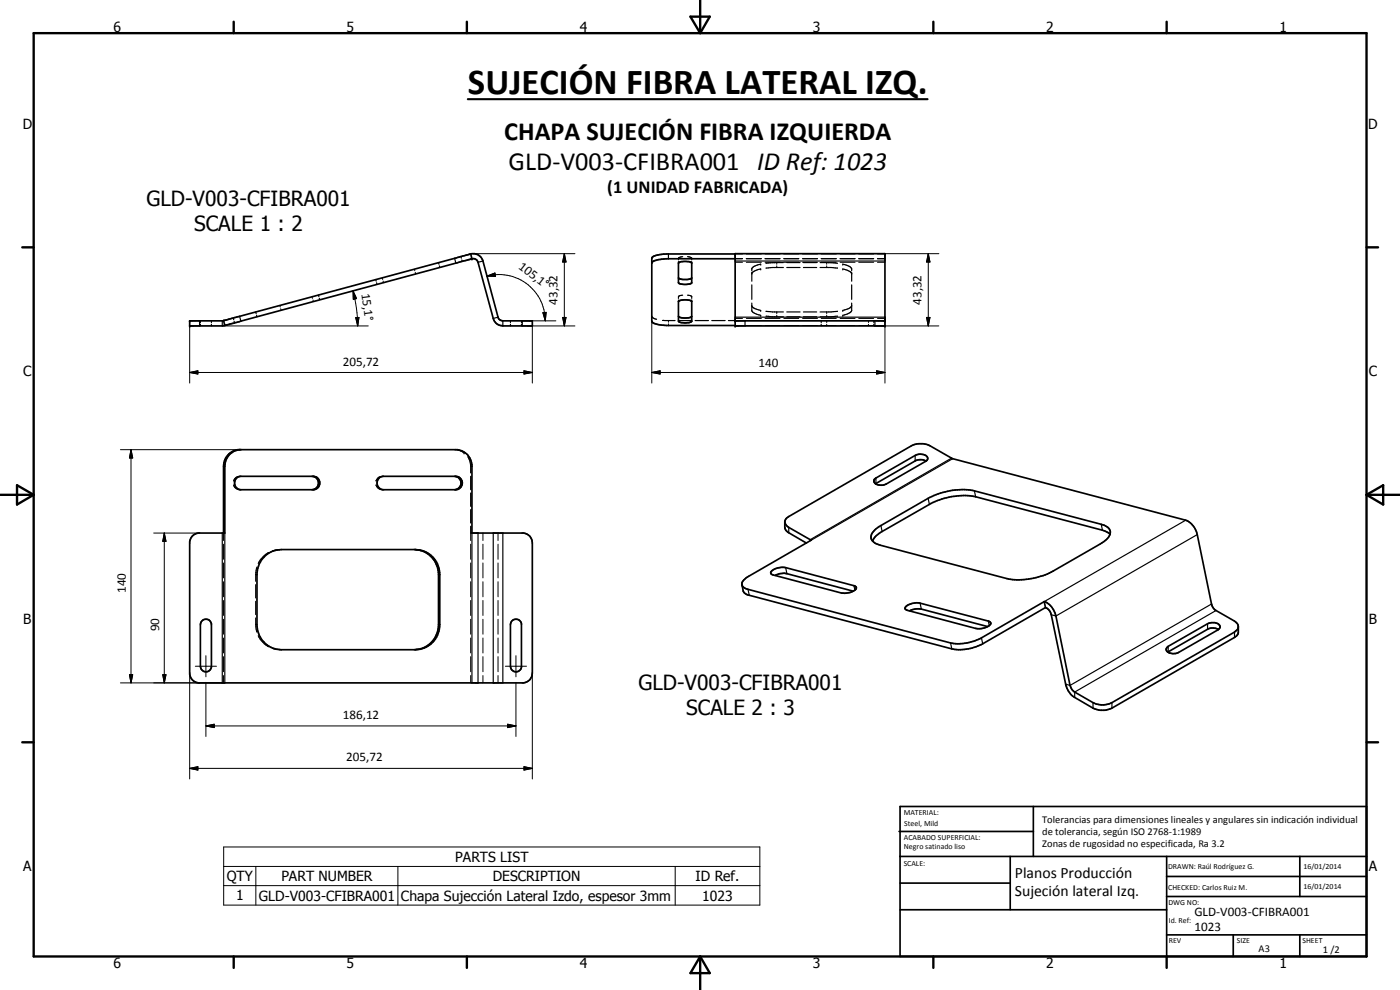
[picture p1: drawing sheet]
<svg xmlns="http://www.w3.org/2000/svg" width="420mm" height="297mm" viewBox="0 0 420 297" stroke-linecap="round" stroke-linejoin="round" font-family="sans-serif">
<g fill="none" stroke="#000" stroke-width=".51">
<path d="M141.3 76.2a3 3 0 0 1 3.6 2.1l4.8 17.4 1.2 .6h8.9v1.5h-8.9a3 3 0 0 1-2.9-2.3l-4.5-16.8a1.51 1.51 0 0 0-1.9-1.1M141.3 76.2l.3 1.4M141.3 76.2l-74.2 20M141.6 77.6l-74.1 20.1M203.7 78.9a4.6 4.6 0 0 1 3.9 0v6a4.2 4.2 0 0 1-4-.1zM220.6 76.1h45v21.7h-45zM220.6 76.2l-22 .1a3.9 3.9 0 0 0-2.9 1.1l-.1 19a1.74 1.74 0 0 0 1.7 .9l2.8 .4h20.5M220.6 77.6h-20.5l-2.4 .3a2.35 2.35 0 0 0-2.1 1.1M67.1 96.2l-10.2 .1v1.5l10.6-.1M67.1 96.2l.4 1.5M203.6 94.9l.5 .3 .8 .2a3.7 3.7 0 0 0 2.7-.4M203.6 83.4l.1 .2 1.2 .3 1.7-.1 1-.4"/>
<path d="M203.6 84.8l.1 .1M203.7 90.3a4.6 4.6 0 0 1 3.9 .1v6a4.3 4.3 0 0 1-4 0zM220.6 96.3h45M71.8 134.9a5 5 0 0 0-4.3 5v20h-8a2.97 2.97 0 0 0-2.6 2.6v39.8a2.97 2.97 0 0 0 2.6 2.6h97.7a2.93 2.93 0 0 0 2.6-3v-39a2.93 2.93 0 0 0-2.6-3h-15.6v-20.5a5 5 0 0 0-4.3-4.5h-65.9a5.1 5.1 0 0 0-4.3 5v20M277.9 138.3a3.3 3.3 0 0 0-3.3 0l-11.8 6.9M70.8 143.6l.5-.4 1-.3h21.8a2.01 2.01 0 0 1 1.9 2 2.01 2.01 0 0 1-1.9 2h-21.8a2.06 2.06 0 0 1-1.5-3.3zM93.6 142.9a2.01 2.01 0 0 1 2 2 2.01 2.01 0 0 1-2 2M113.8 143.4l1.3-.5h21.7a2.01 2.01 0 0 1 2 2 2.01 2.01 0 0 1-2 2h-21.7a2.05 2.05 0 0 1-1.8-1.3 2.05 2.05 0 0 1 .5-2.2zM136.4 142.9a2.01 2.01 0 0 1 2 2 2.01 2.01 0 0 1-2 2M235.5 156.7l.4 .8 .8 .7 6.8 3.9-18.8 10.8a2.58 2.58 0 0 0-1.9 2.9l.6 .6 1.1 .4 60.8 16.1a14.2 14.2 0 0 0 9.2-1.5l18.9-10.9M262.5 143.8l12.1-7.1a2.71 2.71 0 0 1 3.8 .8l-.1 .4-.5 .5-11.8 6.8a2.71 2.71 0 0 1-3.8-.8zM262.6 159l1.3-1 14.6-8.5a21.1 21.1 0 0 1 13.9-2.2l38.1 10a2.65 2.65 0 0 1 2.7 3 5.7 5.7 0 0 1-3 2.9l-14.1 8.1a21.6 21.6 0 0 1-13.9 2.3l-38.1-10a2.88 2.88 0 0 1-2.7-2.6l.2-.7z"/>
<path d="M124.4 164.9a7.4 7.4 0 0 1 7.6 7.5v15a7.4 7.4 0 0 1-7.6 7.5M124.7 164.9h-40.3a7.5 7.5 0 0 0-7.3 7.5v15a7.5 7.5 0 0 0 7.3 7.5h41M125 165a7.4 7.4 0 0 1 6.6 7.4v15a7.6 7.6 0 0 1-6 7.4M222.7 175.5l.3 1.7a2.13 2.13 0 0 0 1.9 1.4l60.8 16.1a14.3 14.3 0 0 0 9.2-1.5l18.9-10.9M231.4 171.5a5 5 0 0 1 4.4-1.2l20.5 5.4 .7 .5a2.57 2.57 0 0 1-2.8 1.7h-1.7l-20.5-5.4-.7-.5zM232.6 172.6a5.6 5.6 0 0 1 3.6-.5l19.9 5.3M242 162.9l-5.6-3.2-.6-.7-.3-.8v-1.7l.6-1.1 37.4-21.6a6.4 6.4 0 0 1 4.9-.4l7.3 4.2 70.1 18.5a5.9 5.9 0 0 1 3.5 4.3l4.5 21.4 .9 1.2 5.8 3.4 .8 .7 .3 .8-.1 2.3-1 1.1-36.8 21.2a6.3 6.3 0 0 1-4.5 .4l-1.2-.4-5.5-3.2a6.4 6.4 0 0 1-2.7-4l-4.3-20.9a2.98 2.98 0 0 0-1.7-2.1M333.2 160.3l-.6-.5-1.7-.7-38.1-10a20.8 20.8 0 0 0-13.9 2.2l-14.2 8.2a5.9 5.9 0 0 0-2.8 2.8M60.6 186.3a1.66 1.66 0 0 1 2.8 .8v13.1a1.67 1.67 0 0 1-1.7 1.3 1.67 1.67 0 0 1-1.6-1.6v-12.5zM153.6 186.3a1.69 1.69 0 0 1 2.9 .8v13.1a1.67 1.67 0 0 1-1.8 1.3 1.67 1.67 0 0 1-1.5-1.6v-12.5zM271.9 182a5.3 5.3 0 0 1 4.2-1l20.8 5.4a.75 .75 0 0 1 .4 .8 .75 .75 0 0 1-.6 .7 5.7 5.7 0 0 1-3.9 .7l-20.4-5.5a.65 .65 0 0 1-.7-.3 .65 .65 0 0 1 .2-.8zM272.9 183.3a5.5 5.5 0 0 1 3.6-.5l19.9 5.2"/>
<path d="M313.4 180.5a5.8 5.8 0 0 1 3.5 4.3l4.4 21.4 1 1.3 5.7 3.3a6.2 6.2 0 0 0 5.7 0l36.8-21.1 .8-.7 .3-.9M313.4 180.5l.4 1.8M350.4 194.1l12-6.9a2.67 2.67 0 0 1 3.8 .8l-.1 .4-.6 .6-11.8 6.7a2.81 2.81 0 0 1-3.7-.8zM365.7 188.9a3.5 3.5 0 0 0-3.3-.1l-11.9 6.9M269.8 249.5h40.3M270.1 242h140v45h-140zM270.1 257h140M303.2 257v16M310.1 242v15M350.1 257v30M390.1 257v12M270.1 265h33.1"/>
<path d="M270.1 273h80M350.1 269h60M350.1 263h60M350.1 280.5h60M370.1 280.5v6.5M390.1 280.5v6.5"/>
</g>
<g fill="none" stroke="#000" stroke-width=".35">
<path d="M131.6 78.8l.1 .5M131.9 79.8l.1 .5M136.4 77.5l.4 1.5M138.3 77l.2 .5M138.6 78l.2 .4M144.9 78.3l-1.4 .4M200.6 76.2v1.4M203.6 78.5v.5M204.9 77a.96 .96 0 0 0-1.3 1M206.3 77l1.3 .4v.6M207.6 78.5v.5M220.6 77.6h2.2"/>
<path d="M220.6 78.3h45M224 77.6h4.5M228.3 79.2a4.1 4.1 0 0 0-2.7 1.4v.6M229.6 77.6h4.5M235.1 78.8l-5.2 .2M235.2 77.6h4.5M236.1 78.8h4M240.9 77.6h4.5M241.1 78.8h4M246.1 78.8l5.2 .2M246.5 77.6h4.5M252.1 77.6h4.5"/>
<path d="M252.9 79.2l2 .7a1.24 1.24 0 0 1 .7 1.3M257.7 77.6h4.5M263.3 77.6h2.3M59.9 96.3v1.5M60.1 96.3v.5M60.1 97.3v.5M63.4 96.3v.5M63.4 97.3v.5M66.7 96.3v1.5M70 95.4l.1 .5M70.3 96.4l.1 .5M71.9 94.9l.4 1.5"/>
<path d="M76.7 93.6l.2 .5M77 94.6l.1 .4M95.6 88.5l.1 .5M95.8 89.5l.2 .5M112.8 83.9l.1 .5M113 84.8l.1 .5M149.5 95.2l-1.5 .3M150.9 96.3v1.5M153.2 96.3v.5M153.2 97.3v.5M156.5 96.3v.5M156.5 97.3v.5"/>
<path d="M156.7 96.3v1.5M195.6 94.9l.4 .5 1.1 .4M198.8 96.1l3.8 .1M203.6 90v.5M203.6 96.2h4M204.9 88.6a.93 .93 0 0 0-1.3 .9M206.3 88.6l1.3 .3v.6M207.6 90v.5M208.6 96.2h4M213.6 96.2h4M218.6 96.2h2M220.6 95.2h45"/>
<path d="M223.6 96.3v1.5M225.6 81.7v2.7M225.6 85.5v4.3M225.6 90.9v2.4a4.1 4.1 0 0 0 2.7 1.3M225.6 91.8l1 .8 1.7 .5M228.3 80.7a4.1 4.1 0 0 0-2.7 1.3M229.9 94.9l5.2 .1M229.9 93.4l5.2 .2M235.1 80.3l-5.2 .1M236.1 95h4M236.1 80.3h4M236.1 93.6h4"/>
<path d="M241.1 95h4M241.1 80.3h4M241.1 93.6h4M246.1 80.3l5.2 .1M246.5 96.3v.5M246.5 97.3v.5M251.3 94.9l-5.2 .1M251.3 93.4l-5.2 .2M252.9 80.7l1 .2a2.35 2.35 0 0 1 1.7 1.1M255.6 81.7v2.7M255.6 85.5v4.3M255.6 90.9v2.4a3 3 0 0 1-2.7 1.3"/>
<path d="M255.6 91.8l-1 .8-1.7 .5M262.2 96.3v.5M262.2 97.3v.5M262.6 96.3v1.5M67.1 139.9h.4M136.4 134.9l1.5 .3 1.4 .7M140.4 137l.7 1.9 .2 3M274.6 136.7v1.6M285.6 137.5l-42.4 24.4v.4M285.9 137.6l-42.4 24.5M66.7 159.9v45M67.5 159.9v45"/>
<path d="M70.1 145.5a1.97 1.97 0 0 0 1.9 1.4M72 142.9a1.85 1.85 0 0 0-1.9 1.4M72.2 142.9h.1M72.2 146.9h.1M112.8 145.6a2.1 2.1 0 0 0 2 1.3M112.8 145.5v.1M114.8 142.9a1.93 1.93 0 0 0-2 1.4M115 142.9h.1M115 146.9h.1M141.3 157.9l.1 2M141.3 142.9v4M141.3 147.9v4"/>
<path d="M141.3 152.9v4M141.5 159.9l.1 45M143.5 159.9v45M148 159.9v45M150.9 159.9v45M236.7 158.2v1.7M262.9 143.4v1.7M264.4 157.7l.3 1.8M278.5 149.5l.4 1.8M292.4 147.3l.4 1.8M330.5 157.3l.4 1.8M355.8 156.1l-42.4 24.4"/>
<path d="M76.7 175.4v4M77.1 170.1l-.3 1.6-.1 2.7M80.7 165.8a7.8 7.8 0 0 0-3.2 3.3M84.1 164.9l-2.4 .4M84.2 164.9h.2M131.6 172.4h.4M224.5 176.8l.4 1.8M235.8 170.3l.4 1.8M256.3 175.7l.3 1.4M359.3 160.4l-42.4 24.4-1.4-.4M76.7 180.4v4M76.7 185.4l.1 2.7 .3 1.6"/>
<path d="M77.5 190.8a7.8 7.8 0 0 0 3.2 3.3M81.7 194.5l2.4 .4M84.2 194.9h.2M131.6 187.4h.4M276.1 181l.4 1.8M285.3 192.9l.4 1.8M294.5 191.4l.4 1.8M296.6 186.4l.3 1.3M350.6 193.9v1.7M362.4 187.2v1.6M363.6 181.2l-42.5 24.5-1.3-.4M364.9 183.2l-42.4 24.4v1.7"/>
<path d="M370.5 189.7v1.6M328 210.8v1.7M333.7 210.8v1.7"/>
</g>
<g fill="none" stroke="#000" stroke-width=".3">
<path d="M142 76.1h30.5M169.4 76.1l.5 2.5h-1zM169.4 76.1v21.7M220.6 77.6h2.2M220.6 78.7h2.2M220.6 76.2h2.2M224 77.6h4.5M224 78.7h4.5M224 76.2h4.5M229.6 77.6h4.5M229.6 78.7h4.5M229.6 76.2h4.5"/>
<path d="M233.1 78.8v.5M233.1 79.8v.5M235.2 77.6h4.5M235.2 78.7h4.5M235.2 76.2h4.5M240.9 77.6h4.5M240.9 78.7h4.5M240.9 76.2h4.5M246.5 77.6h4.5M246.5 78.7h4.5M246.5 76.2h4.5M248.1 78.8v.5"/>
<path d="M248.1 79.8v.5M252.1 77.6h4.5M252.1 78.7h4.5M252.1 76.2h4.5M257.7 77.6h4.5M257.7 78.7h4.5M257.7 76.2h4.5M263.3 77.6h2.3M263.3 78.7h2.3M263.3 76.2h2.3M265.6 76.1h16.2M278.6 76.1l.5 2.5h-1z"/>
<path d="M278.6 76.1v21.7M56.9 97.8v17.1M66.7 97.8h43.8M84 91.7l.1 .4M84.2 92.6l.2 .5M93.6 89l.2 .5M93.9 90l.2 .5M105.9 87.3l1.1 2.3-1 .2zM105.9 87.3l1.1 5.2 .3 5.3M106.8 95.3l.9-.1-.4 2.6zM114.7 83.4l.1 .5M115 84.3l.1 .5"/>
<path d="M124.4 80.8l.1 .4M124.6 81.7l.1 .5M146.1 82.8l2.4-.9 .2 1zM146.1 82.8a14 14 0 0 1 12.5 2.7 13.8 13.8 0 0 1 5 10.8M156.7 96.3h10.1M162.9 93.8l1-.1-.3 2.6zM168.9 95.2h1l-.5 2.6zM172.5 97.8h-12.7v17.1M195.6 96.4v18.5M200.6 96.2v.5M200.6 97.2v.5M220.6 97.7h2.2"/>
<path d="M220.6 95.5h2.2M220.6 96.2h2.2M224 97.7h4.5M224 95.5h4.5M224 96.2h4.5M229.6 97.7h4.5M229.6 95.5h4.5M229.6 96.2h4.5M233.1 93.6v.5M233.1 94.6v.4M235.2 97.7h4.5M235.2 95.5h4.5"/>
<path d="M235.2 96.2h4.5M240.9 97.7h4.5M240.9 95.5h4.5M240.9 96.2h4.5M246.5 97.7h4.5M246.5 95.5h4.5M246.5 96.2h4.5M248.1 93.6v.5M248.1 94.6v.4M248.1 96.3v.5M248.1 97.3v.5M252.1 97.7h4.5"/>
<path d="M252.1 95.5h4.5M252.1 96.2h4.5M257.7 97.7h4.5M257.7 95.5h4.5M257.7 96.2h4.5M260.6 96.3v.5M260.6 97.3v.5M262.6 97.8h19.2M263.3 97.7h2.3M263.3 95.5h2.3M263.3 96.2h2.3M265.6 95.2v19.7"/>
<path d="M278.1 95.2h1l-.5 2.6zM56.9 111.8l2.5-.5v.9zM56.9 111.8h102.9M157.3 111.3l2.5 .5-2.5 .4zM195.6 111.8l2.5-.5v.9zM195.6 111.8h70M263.1 111.3l2.5 .5-2.5 .4zM36.1 134.9h36.2M39.3 134.9l.5 2.5h-.9zM39.3 134.9v70M141.3 139.9h.1M141.5 139.9h.1"/>
<path d="M46.1 159.9h13.8M49.3 159.9l.5 2.5h-1zM49.3 159.9v45M67.1 159.9v2.3M141.3 159.9v2.3M144.9 159.9v2.3M149.5 159.9v2.3M67.1 163.3v4.5M67.1 168.9v4.5M67.1 174.5v4.6M76.7 172.4h.2M77 172.4h.1"/>
<path d="M141.3 163.3v4.5M141.3 168.9v4.5M141.3 174.5v4.6M144.9 163.3v4.5M144.9 168.9v4.5M144.9 174.5v4.6M149.5 163.3v4.5M149.5 168.9v4.5M149.5 174.5v4.6M58.6 199.9h6.4M61.8 196.7v6.4M67.1 180.2v4.5"/>
<path d="M67.1 185.8v4.5M67.1 191.4v4.5M67.1 197v4.5M76.7 187.4h.2M77 187.4h.1M141.3 180.2v4.5M141.3 185.8v4.5M141.3 191.4v4.5M141.3 197v4.5M144.9 180.2v4.5M144.9 185.8v4.5M144.9 191.4v4.5"/>
<path d="M144.9 197v4.5M149.5 180.2v4.5M149.5 185.8v4.5M149.5 191.4v4.5M149.5 197v4.5M151.7 199.9h6.3M154.8 196.7v6.4M36.1 204.9h31.4M38.9 202.4h.9l-.5 2.5zM48.8 202.4h1l-.5 2.5zM56.9 201.9v31.8M61.8 217.8l2.5-.5v1z"/>
<path d="M61.8 204.7v16.3M61.8 217.8h93M67.1 202.7v2.2M141.3 202.7v2.2M144.9 202.7v2.2M149.5 202.7v2.2M152.3 217.3l2.5 .5-2.5 .5zM154.8 204.7v16.3M159.8 201.9v31.8M56.9 230.5l2.5-.5v1.1zM56.9 230.5h102.9M157.3 230l2.5 .5-2.5 .6z"/>
<path d="M67.1 254.1h160.9v17.5h-160.9zM67.1 260h160.9M76.8 260v11.6M119.4 260v11.6M202.6 260v11.6M67.1 265.7h160.9"/>
</g>
<g fill="#000">
<circle cx="141.6" cy="77.6" r=".25"/>
<circle cx="220.6" cy="76.1" r=".25"/>
<circle cx="228.3" cy="79.2" r=".18"/>
<circle cx="252.9" cy="79.2" r=".18"/>
<circle cx="265.6" cy="76.1" r=".25"/>
<circle cx="56.9" cy="96.3" r=".25"/>
<circle cx="56.9" cy="97.8" r=".25"/>
<circle cx="220.6" cy="97.8" r=".25"/>
<circle cx="220.6" cy="96.3" r=".25"/>
<circle cx="228.3" cy="94.6" r=".18"/>
<circle cx="228.3" cy="80.7" r=".18"/>
<circle cx="228.3" cy="93.1" r=".18"/>
<circle cx="252.9" cy="80.7" r=".18"/>
<circle cx="252.9" cy="94.6" r=".18"/>
<circle cx="252.9" cy="93.1" r=".18"/>
<circle cx="265.6" cy="96.3" r=".25"/>
<circle cx="265.6" cy="97.8" r=".25"/>
<circle cx="139.3" cy="135.9" r=".18"/>
</g>
<g fill="none" stroke="#000" stroke-width=".71">
<path d="M10.1 9.9h400v277.1h-400zM70.1 6.5v3.4M140.1 6.5v3.4M207.2 5h5.8l-2.9 4.9zM210.1 0v9.9M280.1 6.5v3.4M350.1 6.5v3.4M6.7 74.2h3.4M410.1 74.2h3.5M.1 148.5h10M5.1 145.6l5 2.9-5 2.9zM410.1 148.5h10"/>
<path d="M410.1 148.5l5-2.9v5.8zM6.7 222.7h3.4M410.1 222.7h3.5M70.1 287v3.4M140.1 287v3.4M210.1 287v10M210.1 287l2.9 5h-5.8zM280.1 287v3.4M350.1 287v3.4"/>
</g>
<g fill="#000">
<path d="M169.4 76.1l.5 2.5h-1zM278.6 76.1l.5 2.5h-1zM106.8 95.3l.9-.1-.4 2.6zM105.9 87.3l1.1 2.3-1 .2zM146.1 82.8l2.4-.9 .2 1zM162.9 93.8l1-.1-.3 2.6zM168.9 95.2h1l-.5 2.6zM278.1 95.2h1l-.5 2.6zM56.9 111.8l2.5-.5v.9zM157.3 111.3l2.5 .5-2.5 .4zM195.6 111.8l2.5-.5v.9zM263.1 111.3l2.5 .5-2.5 .4z"/>
<path d="M39.3 134.9l.5 2.5h-.9zM49.3 159.9l.5 2.5h-1zM38.9 202.4h.9l-.5 2.5zM48.8 202.4h1l-.5 2.5zM61.8 217.8l2.5-.5v1zM152.3 217.3l2.5 .5-2.5 .5zM56.9 230.5l2.5-.5v1.1zM157.3 230l2.5 .5-2.5 .6z"/>
</g>
<path d="M140.4 29.8h138" fill="none" stroke="#000" stroke-width=".63"/>
<text font-size="11" x="140.5" y="28.2">SUJECIÓN FIBRA LATERAL IZQ.</text>
<g font-size="7.9">
<text x="151.3" y="42">CHAPA SUJECIÓN FIBRA IZQUIERDA</text>
<text x="152.6" y="50.9">GLD-V003-CFIBRA001 ID Ref: 1023</text>
</g>
<g font-size="6.3">
<text x="43.9" y="61.8">GLD-V003-CFIBRA001</text>
<text x="58.2" y="69.3">SCALE 1 : 2</text>
<text x="191.6" y="207.1">GLD-V003-CFIBRA001</text>
<text x="205.9" y="214.5">SCALE 2 : 3</text>
</g>
<text font-size="5.5" x="182.2" y="58">(1 UNIDAD FABRICADA)</text>
<g font-size="4.7">
<text x="304.6" y="263.5">Planos Producción</text>
<text x="304.6" y="268.9">Sujeción lateral Izq.</text>
</g>
<g font-size="4.2">
<text x="34" y="9.6">6</text>
<text x="104" y="9.6">5</text>
<text x="174" y="9.6">4</text>
<text x="244" y="9.6">3</text>
<text x="314" y="9.6">2</text>
<text x="384" y="9.6">1</text>
<text x="6.8" y="38.7">D</text>
<text x="410.6" y="38.7">D</text>
<text x="7" y="112.9">C</text>
<text x="410.8" y="112.9">C</text>
<text x="7" y="187.1">B</text>
<text x="410.8" y="187.1">B</text>
<text x="7" y="261.4">A</text>
<text x="136.6" y="258.6">PARTS LIST</text>
<text x="410.8" y="261.4">A</text>
<text x="68.1" y="264.4">QTY</text>
<text x="84.4" y="264.4">PART NUMBER</text>
<text x="147.9" y="264.4">DESCRIPTION</text>
<text x="208.8" y="264.5">ID Ref.</text>
<text x="70.9" y="270.2">1</text>
<text x="77.7" y="270.2">GLD-V003-CFIBRA001</text>
<text x="120.3" y="270.4">Chapa Sujección Lateral Izdo, espesor 3mm</text>
<text x="210.8" y="270.2">1023</text>
<text x="34" y="290.4">6</text>
<text x="104" y="290.4">5</text>
<text x="174" y="290.4">4</text>
<text x="244" y="290.4">3</text>
<text x="314" y="290.4">2</text>
<text x="384" y="290.4">1</text>
</g>
<g font-size="3.9">
<text x="155.4" y="80.5" transform="rotate(37 155.4 80.5)">105,1°</text>
<text x="108.5" y="88.1" transform="rotate(82 108.5 88.1)">15,1°</text>
<text x="167.3" y="91.4" transform="rotate(-90 167.3 91.4)">43,32</text>
<text x="276.6" y="91.4" transform="rotate(-90 276.6 91.4)">43,32</text>
<text x="102.9" y="109.7">205,72</text>
<text x="227.6" y="110.2">140</text>
<text x="37.8" y="177.9" transform="rotate(-90 37.8 177.9)">140</text>
<text x="47.8" y="189.4" transform="rotate(-90 47.8 189.4)">90</text>
<text x="102.9" y="215.7">186,12</text>
<text x="103.9" y="228.5">205,72</text>
<text x="358.5" y="275">GLD-V003-CFIBRA001</text>
<text x="358.5" y="279.4">1023</text>
</g>
<g font-size="3.1">
<text x="312.7" y="246.8">Tolerancias para dimensiones lineales y angulares sin indicación individual</text>
<text x="312.7" y="250.4">de tolerancia, según ISO 2768-1:1989</text>
<text x="312.7" y="254">Zonas de rugosidad no especificada, Ra 3.2</text>
<text x="377.7" y="285.6">A3</text>
<text x="397" y="285.9">1 /2</text>
</g>
<g font-size="2.4">
<text x="271.2" y="244.4">MATERIAL:</text>
<text x="271.3" y="252">ACABADO SUPERFICIAL:</text>
<text x="271.4" y="247.9">Steel, Mild</text>
<text x="271.3" y="254.6">Negro satinado liso</text>
<text x="271.2" y="259.7">SCALE:</text>
<text x="350.6" y="260.8">DRAWN: Raúl Rodríguez G.</text>
<text x="391.2" y="260.6">16/01/2014</text>
<text x="350.6" y="267">CHECKED: Carlos Ruiz M.</text>
<text x="391.2" y="266.7">16/01/2014</text>
<text x="350.6" y="271.4">DWG NO:</text>
<text x="350.8" y="276.9">Id. Ref:</text>
<text x="350.8" y="282.8">REV</text>
<text x="371.2" y="282.9">SIZE</text>
<text x="390.9" y="282.9">SHEET</text>
</g>
</svg>
